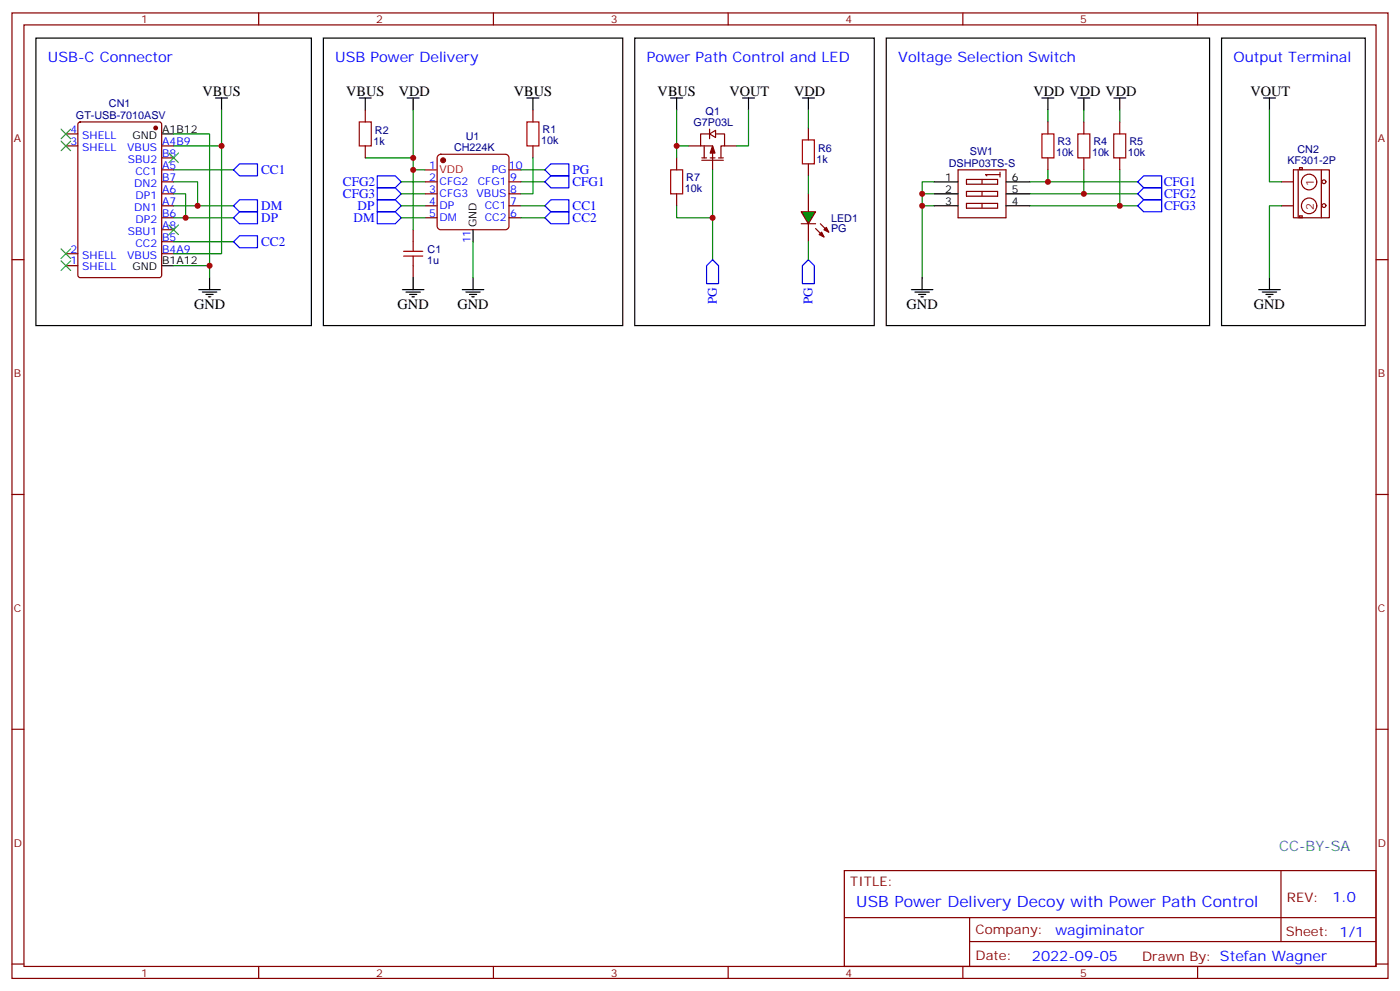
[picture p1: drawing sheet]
<svg xmlns="http://www.w3.org/2000/svg" width="412mm" height="292mm" viewBox="0 0 412 292" stroke-linecap="round" stroke-linejoin="round" font-family="sans-serif">
<g fill="none" stroke="#870000" stroke-width=".35">
<path d="M3.5 3.8h405.4v284.3h-405.4zM7.1 7.3h398.2v277.3h-398.2zM76.2 3.8v3.5M145.3 3.8v3.5M214.5 3.8v3.5M283.6 3.8v3.5M352.8 3.8v3.5M238.1 37.7v3.5M308.7 35.9v3.5M319.3 35.9v3.5M329.8 35.9v3.5M238.1 48.3v3.5"/>
<path d="M238.1 57.1v5.3M308.7 46.5v3.5M319.3 46.5v3.5M329.8 46.5v3.5M381 50h10.6v14.1h-10.6zM382.4 50v14.1M382.8 49.4h.8v.5h-.8zM389.2 50v14.2M3.5 76.5h3.6M238.1 65.9v5.3M382.8 63.6h.8v.5h-.8zM405.3 76.5h3.6"/>
<path d="M3.5 145.6h3.6M405.3 145.6h3.6M3.5 214.8h3.6M405.3 214.8h3.6M248.7 256.4h156.6v28.2h-156.6zM377.3 256.4v20.9M248.7 270.2h156.5M285.6 277.3h119.6M285.6 270.2v14.2M3.5 283.9h3.6M76.2 284.6v3.5M145.3 284.6v3.5"/>
<path d="M214.5 284.6v3.5M283.6 284.6v3.5M352.8 284.6v3.5M405.3 283.9h3.6"/>
<circle cx="385.6" cy="53.6" r="2.28"/>
<circle cx="390" cy="53.5" r=".56"/>
<circle cx="385.6" cy="60.6" r="2.28"/>
<circle cx="390" cy="60.5" r=".56"/>
</g>
<g fill="none" stroke="#008700" stroke-width=".35">
<path d="M308.7 32.4v3.5M319.3 32.4v3.5M329.8 32.4v3.5M373.9 32.4v21.2h3.6M107.6 46.5h14.1M118.2 57.1h7M118.2 53.6h7M153.5 53.6h7M271.6 57.1h3.6M275.2 53.6h-3.6v28.2M303.4 57.1h31.7M303.4 53.6h31.7"/>
<path d="M308.7 50v3.6M319.3 50v7.1M329.8 50v10.6M271.6 60.6h3.6M303.4 60.6h31.7M377.5 60.6h-3.6v21.2"/>
</g>
<g fill="none" stroke="#000" stroke-width=".35">
<path d="M261.1 11.2h95.2v84.7h-95.2zM359.8 11.2h42.4v84.7h-42.4zM236.4 28.9h3.5M238.1 28.9v3.5M306.9 28.9h3.5M308.7 28.9v3.5M317.5 28.9h3.5M319.3 28.9v3.5M328.1 28.9h3.5M329.8 28.9v3.5M372.2 28.9h3.5M373.9 28.9v3.5"/>
<path d="M268.5 85.3h6.3M269.5 86h4.3M270.6 86.7h2.1M271.3 87.4h.7M271.6 81.8v3.5M370.8 85.3h6.3M371.8 86h4.3M372.9 86.7h2.1M373.6 87.4h.7M373.9 81.8v3.5"/>
</g>
<path d="M377.5 53.6h3.5M377.5 60.6h3.5" fill="none" stroke="#800000" stroke-width=".35"/>
<path d="M306.9 39.4h3.5v7.1h-3.5zM317.5 39.4h3.5v7.1h-3.5zM328.1 39.4h3.5v7.1h-3.5zM236.4 41.2h3.5v7.1h-3.5z" fill="none" stroke="#a10000" stroke-width=".35"/>
<path d="M111.1 55.3h5.3l1.8 1.8-1.8 1.7h-5.3zM111.1 51.8h5.3l1.8 1.8-1.8 1.7h-5.3zM160.5 53.6l1.8-1.8h5.3v3.5h-5.3zM335.1 57.1l1.8-1.8h5.3v3.5h-5.3zM335.1 53.6l1.8-1.8h5.3v3.5h-5.3zM336.9 58.8h5.3v3.6h-5.3l-1.8-1.8zM238.1 76.5l1.8 1.7v5.3h-3.5v-5.3z" fill="none" stroke="#00f" stroke-width=".35"/>
<path d="M236 62.4h4.2l-2.1 3.5z" fill="#0c0" stroke="#870000" stroke-width=".35"/>
<g fill="none" stroke="#870000" stroke-width=".35">
<path d="M19.4 39.4h3.5M23.2 36.1l.4-.2h23.3l.7 .4v44.8l-.4 .6-23.6 .1-.6-.5-.1-44.7zM107.6 32.4v3.5M157 32.4v3.5M209 38v2.9M19.4 43h3.5M47.6 53.6h3.6M47.6 57.1h3.6M47.6 50h3.6M47.6 43h3.6M47.6 46.5h3.6M107.6 43v3.5"/>
<path d="M125.2 53.6h3.6M125.2 57.1h3.6M149.9 53.6h3.6M149.9 57.1h3.6M149.9 50h3.6M157 43v3.5M282.2 50h14.1v14.1h-14.1zM284.7 52.8h9.2v1.5h-9.2zM284.7 56.4h9.2v1.4h-9.2zM284.7 59.9h9.2v1.4h-9.2zM289.3 52.8v1.5M289.3 56.4v1.4"/>
<path d="M289.3 59.9v1.4M294.6 50.7v1.4M294.6 51.4h-4.3l.4 .4M19.4 74.7h3.5M19.4 78.2h3.5M47.6 60.6h3.6M47.6 64.1h3.6M47.6 74.7h3.6M47.6 71.2h3.6M47.6 67.7h3.6M121.7 67.7v3.5M121.7 78.2v3.6"/>
<path d="M125.2 60.6h3.6M125.2 64.1h3.6M149.9 60.6h3.6M149.9 64.1h3.6M236 65.9h4.2M240.2 67.3l2.5 2.5M241.7 65.9l2.4 2.5"/>
</g>
<g fill="#870000" stroke="#870000" stroke-width=".35">
<path d="M241.3 69.1l.7-.7 .7 1.4z"/>
<path d="M242.7 67.7l.7-.7 .7 1.4z"/>
<circle cx="45.9" cy="37.7" r=".53"/>
</g>
<g fill="none" stroke="#008700" stroke-width=".35">
<path d="M51.2 39.4h10.5v42.4M65.3 32.4v42.3h-14.1M121.7 32.4v17.6h3.5M238.1 32.4v5.3M51.2 53.6h7v7M51.2 57.1h3.5v7M51.2 43h14.1M51.2 50h17.6M121.7 50v17.7M153.5 50h7M157 46.5v10.6h-3.5M238.1 51.8v5.3"/>
<path d="M51.2 78.2h10.5M51.2 71.2h17.6M51.2 60.6h17.6M51.2 64.1h17.6M118.2 60.6h7M118.2 64.1h7M139.3 71.2v10.6M153.5 60.6h7M153.5 64.1h7M238.1 71.2v5.3"/>
</g>
<g fill="none" stroke="#000" stroke-width=".35">
<path d="M10.6 11.2h81.1v84.7h-81.1zM95.2 11.2h88.2v84.7h-88.2zM187 11.2h70.5v84.7h-70.5zM47.6 39.4h3.6M63.5 28.9h3.5M65.3 28.9v3.5M105.8 28.9h3.6M107.6 28.9v3.5M119.9 28.9h3.6M121.7 28.9v3.5M155.2 28.9h3.5M157 28.9v3.5"/>
<path d="M275.2 57.1h7M275.2 53.6h7M296.3 57.1h7.1M296.3 53.6h7.1M47.6 78.2h3.6M139.3 67.7v3.5M275.2 60.6h7M296.3 60.6h7.1M58.6 85.3h6.3M59.6 86h4.3M60.7 86.7h2.1M61.4 87.4h.7"/>
<path d="M61.7 81.8v3.5M118.5 85.3h6.4M119.6 86h4.2M120.6 86.7h2.2M121.4 87.4h.7M121.7 81.8v3.5M136.2 85.3h6.3M137.2 86h4.3M138.3 86.7h2.1M139 87.4h.7M139.3 81.8v3.5"/>
</g>
<path d="M129 45.9l.8-.5h19.1l.8 .5 .2 .6v20.1l-.2 .6-.8 .5h-19.1l-.6-.3-.4-.8v-20.1z" fill="none" stroke="#900" stroke-width=".35"/>
<path d="M125.2 50h3.6" fill="none" stroke="#f00" stroke-width=".35"/>
<circle cx="130.5" cy="47.2" r=".71" fill="#900" stroke="#900" stroke-width=".35"/>
<path d="M18 38l2.8 2.9M20.8 38l-2.8 2.9M18 41.6l2.8 2.8M20.8 41.6l-2.8 2.8M49.7 45.1l2.9 2.8M52.6 45.1l-2.9 2.8M18 73.3l2.8 2.8M18 76.8l2.8 2.9M20.8 73.3l-2.8 2.8M20.8 76.8l-2.8 2.9M49.7 66.3l2.9 2.8M52.6 66.3l-2.9 2.8" fill="none" stroke="#3c3" stroke-width=".35"/>
<path d="M68.8 50l1.8-1.7h5.2v3.5h-5.2zM111.1 58.8h5.3l1.8 1.8-1.8 1.8h-5.3zM160.5 50l1.8-1.7h5.3v3.5h-5.3zM68.8 60.6l1.8-1.8h5.2v3.6h-5.2zM68.8 64.1l1.8-1.7h5.2v3.5h-5.2zM70.6 69.4h5.2v3.6h-5.2l-1.8-1.8zM111.1 62.4h5.3l1.8 1.7-1.8 1.8h-5.3zM160.5 60.6l1.8-1.8h5.3v3.6h-5.3zM160.5 64.1l1.8-1.7h5.3v3.5h-5.3z" fill="none" stroke="#00f" stroke-width=".35"/>
<path d="M105.8 35.9h3.6v7.1h-3.6zM155.2 35.9h3.5v7.1h-3.5zM118.9 75.4h5.6M118.9 74h5.6M121.7 71.2v2.8M121.7 75.4v2.8" fill="none" stroke="#a10000" stroke-width=".35"/>
<path d="M209 39.4l1.8-1v2.1z" fill="#fff" stroke="#870000" stroke-width=".35"/>
<path d="M209.9 43l.7 2.1h-1.4z" fill="#870000" stroke="#870000" stroke-width=".35"/>
<path d="M208.8 39.4h-2.4v3.6h3.5v7M211 39.4h2.4v3.6h-1v3.5M199.3 46.5v3.5M199.3 57.1v3.5M202.8 43h3.6M206.7 46.5h1.4M206.7 47.2h6.4M207.4 43v3.5M209.2 46.5h1.4M211.7 46.5h1.4M213.4 43h3.6" fill="none" stroke="#870000" stroke-width=".35"/>
<path d="M197.6 28.9h3.5M199.3 28.9v3.5M218.7 28.9h3.5M220.5 28.9v3.5" fill="none" stroke="#000" stroke-width=".35"/>
<path d="M199.3 32.4v10.6h3.5M220.5 32.4v10.6h-3.5M199.3 43v3.5M209.9 50v26.5M199.3 60.6v3.5h10.6" fill="none" stroke="#008700" stroke-width=".35"/>
<path d="M197.6 50h3.5v7.1h-3.5z" fill="none" stroke="#a10000" stroke-width=".35"/>
<path d="M208.1 78.2l1.8-1.7 1.8 1.7v5.3h-3.6z" fill="none" stroke="#00f" stroke-width=".35"/>
<g fill="#c00">
<circle cx="329.8" cy="60.6" r=".88"/>
<circle cx="319.3" cy="57.1" r=".88"/>
<circle cx="308.7" cy="53.6" r=".88"/>
<circle cx="271.6" cy="60.6" r=".88"/>
<circle cx="271.6" cy="57.1" r=".88"/>
<circle cx="121.7" cy="46.5" r=".88"/>
<circle cx="121.7" cy="50" r=".88"/>
<circle cx="65.3" cy="43" r=".88"/>
<circle cx="61.7" cy="78.2" r=".88"/>
<circle cx="58.2" cy="60.6" r=".88"/>
<circle cx="54.7" cy="64.1" r=".88"/>
<circle cx="199.3" cy="43" r=".88"/>
<circle cx="209.9" cy="64.1" r=".88"/>
</g>
<text font-size="4.6" fill="#00f" x="252.2" y="267">USB Power Delivery Decoy with Power Path Control</text>
<g font-size="4.2" fill="#00f">
<text x="14.1" y="18.3">USB-C Connector</text>
<text x="98.8" y="18.3">USB Power Delivery</text>
<text x="190.5" y="18.3">Power Path Control and LED</text>
<text x="264.6" y="18.3">Voltage Selection Switch</text>
<text x="363.4" y="18.3">Output Terminal</text>
<text x="392.5" y="265.7">1.0</text>
<text x="310.9" y="275.2">wagiminator</text>
<text x="304" y="283">2022-09-05</text>
</g>
<g font-size="4.2">
<text x="59.7" y="28.2">VBUS</text>
<text x="102" y="28.2">VBUS</text>
<text x="117.5" y="28.2">VDD</text>
<text x="151.4" y="28.2">VBUS</text>
<text x="193.7" y="28.2">VBUS</text>
<text x="214.9" y="28.2">VOUT</text>
<text x="233.9" y="28.2">VDD</text>
<text x="304.4" y="28.2">VDD VDD VDD</text>
<text x="368.3" y="28.2">VOUT</text>
<text x="57.1" y="90.9">GND</text>
<text x="117.1" y="90.9">GND</text>
<text x="134.8" y="90.9">GND</text>
<text x="267.1" y="90.9">GND</text>
<text x="369.4" y="90.9">GND</text>
</g>
<text font-size="4.2" fill="#0099b0" x="376.8" y="250.8">CC-BY-SA</text>
<g font-size="3.9" fill="#00f">
<text x="76.9" y="51.3">CC1</text>
<text x="168.7" y="51.3">PG</text>
<text x="101" y="58.3">CFG3</text>
<text x="101" y="54.8">CFG2</text>
<text x="168.6" y="54.8">CFG1</text>
<text x="342.8" y="54.8">CFG1</text>
<text x="342.9" y="58.3">CFG2</text>
<text x="76.9" y="61.9">DM</text>
<text x="76.9" y="65.4">DP</text>
<text x="104.2" y="65.4">DM</text>
<text x="105.3" y="61.9">DP</text>
<text x="168.7" y="61.9">CC1</text>
<text x="168.7" y="65.4">CC2</text>
<text x="342.9" y="61.9">CFG3</text>
<text x="76.9" y="72.5">CC2</text>
<text x="211.1" y="89.5" transform="rotate(-90 211.1 89.5)">PG</text>
<text x="239.3" y="89.5" transform="rotate(-90 239.3 89.5)">PG</text>
</g>
<g font-size="3.9" fill="#800">
<text x="250.5" y="261">TITLE:</text>
<text x="379.1" y="265.7">REV:</text>
<text x="287.4" y="275.2">Company:</text>
<text x="378.7" y="275.8">Sheet: 1/1</text>
<text x="287.4" y="282.9">Date:</text>
<text x="336.4" y="282.9">Drawn By: Stefan Wagner</text>
</g>
<g font-size="3.2" fill="#800">
<text x="41.6" y="6.8">1</text>
<text x="110.8" y="6.8">2</text>
<text x="179.9" y="6.8">3</text>
<text x="249.1" y="6.8">4</text>
<text x="318.2" y="6.8">5</text>
<text x="4.1" y="41.9">A</text>
<text x="405.9" y="41.9">A</text>
<text x="387" y="54.6" transform="rotate(-90 387 54.6)">1</text>
<text x="387" y="61.7" transform="rotate(-90 387 61.7)">2</text>
<text x="4.1" y="111.1">B</text>
<text x="405.9" y="111.1">B</text>
<text x="4.1" y="180.2">C</text>
<text x="405.9" y="180.2">C</text>
<text x="4.1" y="249.3">D</text>
<text x="405.9" y="249.3">D</text>
<text x="41.6" y="287.6">1</text>
<text x="110.8" y="287.6">2</text>
<text x="179.9" y="287.6">3</text>
<text x="249.1" y="287.6">4</text>
<text x="318.2" y="287.6">5</text>
</g>
<g font-size="3.2" fill="#000080">
<text x="22.4" y="34.9">GT-USB-7010ASV</text>
<text x="32.1" y="31.4">CN1</text>
<text x="207.9" y="33.8">Q1</text>
<text x="110.4" y="39.5">R2</text>
<text x="137.2" y="41.1">U1</text>
<text x="159.8" y="39.1">R1</text>
<text x="204.3" y="37">G7P03L</text>
<text x="110" y="42.7">1k</text>
<text x="133.8" y="44.5">CH224K</text>
<text x="159.4" y="42.3">10k</text>
<text x="240.6" y="48">1k</text>
<text x="241" y="44.8">R6</text>
<text x="285.7" y="45.7">SW1</text>
<text x="311.1" y="45.9">10k</text>
<text x="311.5" y="42.7">R3</text>
<text x="321.7" y="45.9">10k</text>
<text x="322.1" y="42.7">R4</text>
<text x="332.3" y="45.9">10k</text>
<text x="332.7" y="42.7">R5</text>
<text x="382.2" y="45.2">CN2</text>
<text x="202.2" y="53.3">R7</text>
<text x="279.5" y="49.1">DSHP03TS-S</text>
<text x="379.2" y="48.4">KF301-2P</text>
<text x="201.7" y="56.4">10k</text>
<text x="244.8" y="65.3">LED1</text>
<text x="244.8" y="68.5">PG</text>
<text x="125.9" y="77.7">1u</text>
<text x="126" y="74.5">C1</text>
</g>
<g font-size="3.2" fill="#00f">
<text x="20.7" y="39.1">4</text>
<text x="24.2" y="40.9">SHELL</text>
<text x="20.7" y="42.6">3</text>
<text x="24.2" y="44.4">SHELL</text>
<text x="37.5" y="44.4">VBUS</text>
<text x="37.6" y="47.9">SBU2</text>
<text x="47.8" y="46.1">B8</text>
<text x="47.8" y="42.6">A4B9</text>
<text x="39.9" y="51.4">CC1</text>
<text x="47.8" y="53.2">B7</text>
<text x="47.8" y="49.7">A5</text>
<text x="126.4" y="49.7">1</text>
<text x="126.4" y="53.2">2</text>
<text x="144.9" y="51.1">PG</text>
<text x="149.9" y="49.7">10</text>
<text x="150.3" y="53.2">9</text>
<text x="39.5" y="55">DN2</text>
<text x="39.9" y="58.5">DP1</text>
<text x="47.8" y="56.7">A6</text>
<text x="126.4" y="56.7">3</text>
<text x="129.5" y="54.6">CFG2</text>
<text x="129.5" y="58.1">CFG3</text>
<text x="140.4" y="58.1">VBUS</text>
<text x="140.7" y="54.6">CFG1</text>
<text x="150.3" y="56.7">8</text>
<text x="39.5" y="62">DN1</text>
<text x="39.9" y="65.5">DP2</text>
<text x="47.8" y="63.8">B6</text>
<text x="47.8" y="60.3">A7</text>
<text x="126.4" y="60.3">4</text>
<text x="126.4" y="63.8">5</text>
<text x="129.5" y="61.7">DP</text>
<text x="129.5" y="65.2">DM</text>
<text x="142.8" y="65.2">CC2</text>
<text x="142.8" y="61.7">CC1</text>
<text x="150.3" y="63.8">6</text>
<text x="150.3" y="60.3">7</text>
<text x="37.6" y="69.1">SBU1</text>
<text x="47.8" y="70.8">B5</text>
<text x="47.8" y="67.3">A8</text>
<text x="138.6" y="71.7" transform="rotate(-90 138.6 71.7)">11</text>
<text x="20.7" y="74.4">2</text>
<text x="20.7" y="77.9">1</text>
<text x="24.2" y="76.1">SHELL</text>
<text x="37.5" y="76.1">VBUS</text>
<text x="39.9" y="72.6">CC2</text>
<text x="47.8" y="74.4">B4A9</text>
<text x="24.2" y="79.7">SHELL</text>
</g>
<g font-size="3.2">
<text x="39" y="40.9">GND</text>
<text x="47.8" y="39.1">A1B12</text>
<text x="278.4" y="53.2">1</text>
<text x="298.1" y="53.2">6</text>
<text x="278.4" y="56.7">2</text>
<text x="298.1" y="56.7">5</text>
<text x="278.4" y="60.3">3</text>
<text x="298.1" y="60.3">4</text>
<text x="140.4" y="67" transform="rotate(-90 140.4 67)">GND</text>
<text x="47.8" y="77.9">B1A12</text>
<text x="39" y="79.7">GND</text>
</g>
<text font-size="3.2" fill="#f00" x="129.5" y="51.1">VDD</text>
</svg>
